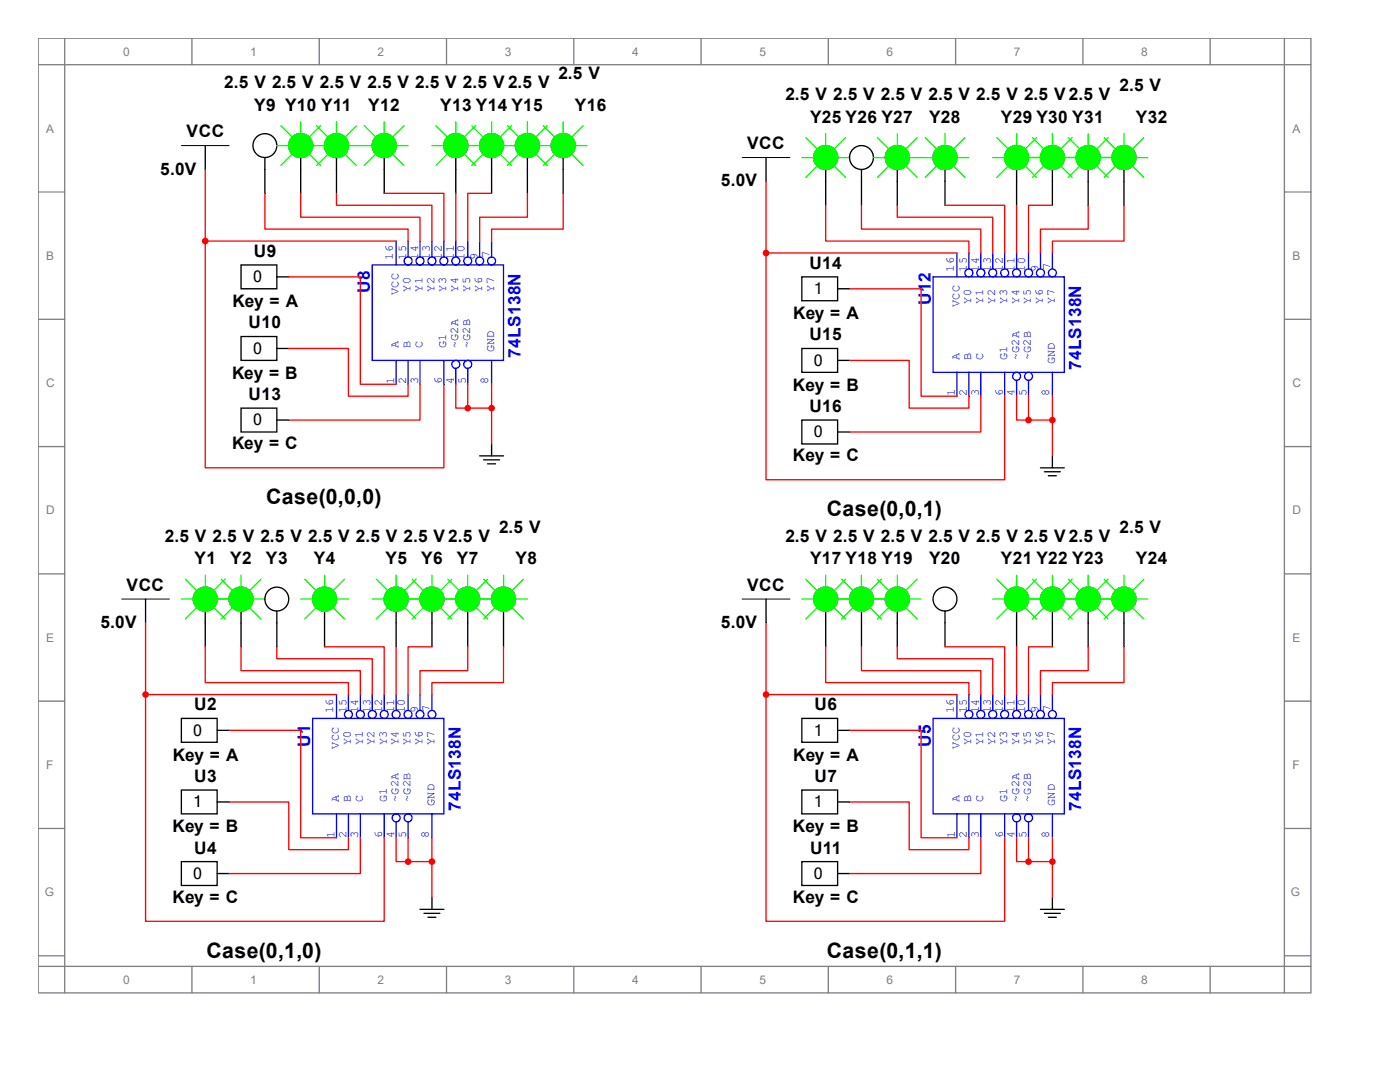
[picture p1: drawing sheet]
<svg xmlns="http://www.w3.org/2000/svg" width="279mm" height="216mm" viewBox="0 0 279 216" stroke-linecap="round" stroke-linejoin="round" font-family="sans-serif">
<g fill="none" stroke="#808080" stroke-width=".26">
<path d="M7.6 7.6h254v190.5h-254zM7.6 12.9h254M12.9 7.6v190.5M38.3 7.6v5.3M63.7 7.6v5.3M89.1 7.6v5.3M114.5 7.6v5.3M139.9 7.6v5.3M165.3 7.6v5.3M190.7 7.6v5.3M216.1 7.6v5.3M241.5 7.6v5.3"/>
<path d="M256.3 7.6v190.5M7.6 38.3h5.3M256.3 38.3h5.3M7.6 63.7h5.3M256.3 63.7h5.3M7.6 89.1h5.3M256.3 89.1h5.3M7.6 114.5h5.3M256.3 114.5h5.3M7.6 139.9h5.3M256.3 139.9h5.3M7.6 165.3h5.3"/>
<path d="M256.3 165.3h5.3M7.6 190.7h5.3M7.6 192.8h254M38.3 192.8v5.3M63.7 192.8v5.3M89.1 192.8v5.3M114.5 192.8v5.3M139.9 192.8v5.3M165.3 192.8v5.3M190.7 192.8v5.3M216.1 192.8v5.3M241.5 192.8v5.3"/>
<path d="M256.3 190.7h5.3"/>
</g>
<path d="M41 29.1v4.7M95.7 91h4.8M96.5 91.8h3.2M97.3 92.6h1.6M98.1 88.6v2.4" fill="none" stroke="#000" stroke-width=".26"/>
<path d="M36.2 29.1h9.5" fill="none" stroke="#000" stroke-width=".2"/>
<path d="M74.3 52.9h26.2v19h-26.2z" fill="none" stroke="#00f" stroke-width=".26"/>
<g fill="none" stroke="#00f" stroke-width=".26">
<path d="M81.4 48.1v3.2"/>
<circle cx="81.4" cy="52.1" r=".79"/>
</g>
<g fill="none" stroke="#00f" stroke-width=".26">
<path d="M83.8 48.1v3.2"/>
<circle cx="83.8" cy="52.1" r=".79"/>
</g>
<g fill="none" stroke="#00f" stroke-width=".26">
<path d="M86.2 48.1v3.2"/>
<circle cx="86.2" cy="52.1" r=".79"/>
</g>
<g fill="none" stroke="#00f" stroke-width=".26">
<path d="M88.6 48.1v3.2"/>
<circle cx="88.6" cy="52.1" r=".79"/>
</g>
<g fill="none" stroke="#00f" stroke-width=".26">
<path d="M91 48.1v3.2"/>
<circle cx="91" cy="52.1" r=".79"/>
</g>
<g fill="none" stroke="#00f" stroke-width=".26">
<path d="M93.3 48.1v3.2"/>
<circle cx="93.3" cy="52.1" r=".79"/>
</g>
<g fill="none" stroke="#00f" stroke-width=".26">
<path d="M95.7 48.1v3.2"/>
<circle cx="95.7" cy="52.1" r=".79"/>
</g>
<g fill="none" stroke="#00f" stroke-width=".26">
<path d="M98.1 48.1v3.2"/>
<circle cx="98.1" cy="52.1" r=".79"/>
</g>
<path d="M79.1 71.9v4.8" fill="none" stroke="#00f" stroke-width=".26"/>
<path d="M81.4 71.9v4.8" fill="none" stroke="#00f" stroke-width=".26"/>
<path d="M83.8 71.9v4.8" fill="none" stroke="#00f" stroke-width=".26"/>
<path d="M88.6 71.9v4.8" fill="none" stroke="#00f" stroke-width=".26"/>
<g fill="none" stroke="#00f" stroke-width=".26">
<path d="M91 73.5v3.2"/>
<circle cx="91" cy="72.7" r=".79"/>
</g>
<g fill="none" stroke="#00f" stroke-width=".26">
<path d="M93.3 73.5v3.2"/>
<circle cx="93.3" cy="72.7" r=".79"/>
</g>
<path d="M98.1 71.9v4.8" fill="none" stroke="#00f" stroke-width=".26"/>
<path d="M79.1 48.1v4.8M62.4 143.4h26.2v19h-26.2z" fill="none" stroke="#00f" stroke-width=".26"/>
<g fill="none" stroke="#000" stroke-width=".26">
<path d="M52.9 31.4v7.2M60 31.4v7.2M67.2 31.4v7.2M76.7 31.4v7.2M91 31.4v7.2M98.1 31.4v7.2M105.3 31.4v7.2M112.4 31.4v7.2M48.1 52.9h7.1v4.7h-7.1zM55.2 55.2h2.4M48.1 67.2h7.1v4.7h-7.1zM55.2 69.5h2.4"/>
<path d="M48.1 81.4h7.1v4.8h-7.1zM55.2 83.8h2.4M29.1 119.5v4.8M86.2 179.1v2.4M83.8 181.5h4.8M84.6 182.2h3.2M85.4 183h1.6"/>
<circle cx="52.9" cy="29.1" r="2.38"/>
<circle cx="60" cy="29.1" r="2.38"/>
<circle cx="67.2" cy="29.1" r="2.38"/>
<circle cx="76.7" cy="29.1" r="2.38"/>
<circle cx="91" cy="29.1" r="2.38"/>
<circle cx="98.1" cy="29.1" r="2.38"/>
<circle cx="105.3" cy="29.1" r="2.38"/>
<circle cx="112.4" cy="29.1" r="2.38"/>
</g>
<g fill="none" stroke="#0f0" stroke-width=".26">
<path d="M55.2 29.1h2.4M56 25.1l2.4 2.4M58.4 30.6l-2.4 2.4M60 24.3v2.4M61.6 30.6l2.4 2.4M62.4 29.1h2.4M63.2 25.1l2.4 2.4M64 25.1l-2.4 2.4M65.6 30.6l-2.4 2.4M67.2 24.3v2.4M68.7 30.6l2.4 2.4M69.5 29.1h4.8"/>
<path d="M71.1 25.1l-2.4 2.4M72.7 25.1l2.4 2.4M75.1 30.6l-2.4 2.4M76.7 24.3v2.4M78.3 30.6l2.3 2.4M79.1 29.1h2.3M80.6 25.1l-2.3 2.4M86.2 29.1h2.4M87 25.1l2.4 2.4M89.4 30.6l-2.4 2.4M91 24.3v2.4M92.6 30.6l2.3 2.4"/>
<path d="M93.3 29.1h2.4M94.1 25.1l2.4 2.4M94.9 25.1l-2.3 2.4M96.5 30.6l-2.4 2.4M98.1 24.3v2.4M99.7 30.6l2.4 2.4M100.5 29.1h2.4M101.3 25.1l2.4 2.4M102.1 25.1l-2.4 2.4M103.7 30.6l-2.4 2.4M105.3 24.3v2.4M106.8 30.6l2.4 2.4"/>
<path d="M107.6 29.1h2.4M108.4 25.1l2.4 2.4M109.2 25.1l-2.4 2.4M110.8 30.6l-2.4 2.4M112.4 24.3v2.4M114 30.6l2.4 2.4M114.8 29.1h2.4M116.4 25.1l-2.4 2.4"/>
</g>
<g fill="#0f0" stroke="#0f0" stroke-width=".26">
<circle cx="60" cy="29.1" r="2.38"/>
<circle cx="67.2" cy="29.1" r="2.38"/>
<circle cx="76.7" cy="29.1" r="2.38"/>
<circle cx="91" cy="29.1" r="2.38"/>
<circle cx="98.1" cy="29.1" r="2.38"/>
<circle cx="105.3" cy="29.1" r="2.38"/>
<circle cx="112.4" cy="29.1" r="2.38"/>
</g>
<g fill="none" stroke="#f00" stroke-width=".26">
<path d="M41 33.8v14.3M52.9 38.6v7.1h28.5v2.4M60 38.6v4.7h23.8v4.8M67.2 38.6v2.4h19v7.1M76.7 38.6h11.9v9.5M91 38.6v9.5M98.1 38.6h-4.8v9.5M105.3 38.6v4.7h-9.6v4.8M112.4 38.6v7.1h-14.3v2.4M41 48.1v45.2h47.6v-16.6M41 48.1h38.1M57.6 55.2h14.3v21.5h7.2"/>
<path d="M57.6 69.5h11.9v9.6h11.9v-2.4M83.8 76.7v7.1h-26.2M91 76.7v4.7h2.3M93.3 76.7v4.7M98.1 76.7v11.9M93.3 81.4h4.8"/>
</g>
<g fill="#f00" stroke="#f00" stroke-width=".26">
<circle cx="98.1" cy="81.4" r=".53"/>
<circle cx="93.3" cy="81.4" r=".53"/>
<circle cx="41" cy="48.1" r=".53"/>
</g>
<path d="M24.3 119.5h9.5" fill="none" stroke="#000" stroke-width=".2"/>
<g fill="none" stroke="#00f" stroke-width=".26">
<path d="M69.5 138.6v3.2"/>
<circle cx="69.5" cy="142.6" r=".79"/>
</g>
<g fill="none" stroke="#00f" stroke-width=".26">
<path d="M71.9 138.6v3.2"/>
<circle cx="71.9" cy="142.6" r=".79"/>
</g>
<g fill="none" stroke="#00f" stroke-width=".26">
<path d="M74.3 138.6v3.2"/>
<circle cx="74.3" cy="142.6" r=".79"/>
</g>
<g fill="none" stroke="#00f" stroke-width=".26">
<path d="M76.7 138.6v3.2"/>
<circle cx="76.7" cy="142.6" r=".79"/>
</g>
<g fill="none" stroke="#00f" stroke-width=".26">
<path d="M79.1 138.6v3.2"/>
<circle cx="79.1" cy="142.6" r=".79"/>
</g>
<g fill="none" stroke="#00f" stroke-width=".26">
<path d="M81.4 138.6v3.2"/>
<circle cx="81.4" cy="142.6" r=".79"/>
</g>
<g fill="none" stroke="#00f" stroke-width=".26">
<path d="M83.8 138.6v3.2"/>
<circle cx="83.8" cy="142.6" r=".79"/>
</g>
<g fill="none" stroke="#00f" stroke-width=".26">
<path d="M86.2 138.6v3.2"/>
<circle cx="86.2" cy="142.6" r=".79"/>
</g>
<path d="M67.2 162.4v4.8" fill="none" stroke="#00f" stroke-width=".26"/>
<path d="M69.5 162.4v4.8" fill="none" stroke="#00f" stroke-width=".26"/>
<path d="M71.9 162.4v4.8" fill="none" stroke="#00f" stroke-width=".26"/>
<path d="M76.7 162.4v4.8" fill="none" stroke="#00f" stroke-width=".26"/>
<g fill="none" stroke="#00f" stroke-width=".26">
<path d="M79.1 164v3.2"/>
<circle cx="79.1" cy="163.2" r=".79"/>
</g>
<g fill="none" stroke="#00f" stroke-width=".26">
<path d="M81.4 164v3.2"/>
<circle cx="81.4" cy="163.2" r=".79"/>
</g>
<path d="M86.2 162.4v4.8" fill="none" stroke="#00f" stroke-width=".26"/>
<path d="M67.2 138.6v4.8M186.2 143.4h26.2v19h-26.2z" fill="none" stroke="#00f" stroke-width=".26"/>
<g fill="none" stroke="#000" stroke-width=".26">
<path d="M152.9 119.5v4.8M41 121.9v7.2M48.1 121.9v7.2M55.2 121.9v7.2M64.8 121.9v7.2M79.1 121.9v7.2M86.2 121.9v7.2M93.3 121.9v7.2M100.5 121.9v7.2M36.2 143.4h7.1v4.7h-7.1zM36.2 157.6h7.1v4.8h-7.1zM43.3 145.7h2.4"/>
<path d="M36.2 171.9h7.1v4.8h-7.1zM43.3 160h2.4M43.3 174.3h2.4M210 179.1v2.4M207.6 181.5h4.8M208.4 182.2h3.2M209.2 183h1.6"/>
<circle cx="41" cy="119.5" r="2.38"/>
<circle cx="48.1" cy="119.5" r="2.38"/>
<circle cx="55.2" cy="119.5" r="2.38"/>
<circle cx="64.8" cy="119.5" r="2.38"/>
<circle cx="79.1" cy="119.5" r="2.38"/>
<circle cx="86.2" cy="119.5" r="2.38"/>
<circle cx="93.3" cy="119.5" r="2.38"/>
<circle cx="100.5" cy="119.5" r="2.38"/>
</g>
<g fill="none" stroke="#0f0" stroke-width=".26">
<path d="M36.2 119.5h2.4M37 115.6l2.4 2.4M41 114.8v2.4M43.3 119.5h2.4M44.1 115.6l2.4 2.4M44.9 115.6l-2.4 2.4M48.1 114.8v2.4M50.5 119.5h2.4M52.1 115.6l-2.4 2.4M60 119.5h2.4M60.8 115.6l2.4 2.4M64.8 114.8v2.4"/>
<path d="M67.2 119.5h2.3M68.7 115.6l-2.3 2.4M74.3 119.5h2.4M75.1 115.6l2.4 2.4M79.1 114.8v2.4M81.4 119.5h2.4M82.2 115.6l2.4 2.4M83 115.6l-2.4 2.4M86.2 114.8v2.4M88.6 119.5h2.4M89.4 115.6l2.4 2.4M90.2 115.6l-2.4 2.4"/>
<path d="M93.3 114.8v2.4M95.7 119.5h2.4M96.5 115.6l2.4 2.4M97.3 115.6l-2.4 2.4M100.5 114.8v2.4M102.9 119.5h2.4M104.5 115.6l-2.4 2.4M39.4 121.1l-2.4 2.4M42.5 121.1l2.4 2.4M46.5 121.1l-2.4 2.4M49.7 121.1l2.4 2.4M63.2 121.1l-2.4 2.4"/>
<path d="M66.4 121.1l2.3 2.4M77.5 121.1l-2.4 2.4M80.6 121.1l2.4 2.4M84.6 121.1l-2.4 2.4M87.8 121.1l2.4 2.4M91.8 121.1l-2.4 2.4M94.9 121.1l2.4 2.4M98.9 121.1l-2.4 2.4M102.1 121.1l2.4 2.4"/>
</g>
<g fill="#0f0" stroke="#0f0" stroke-width=".26">
<circle cx="41" cy="119.5" r="2.38"/>
<circle cx="48.1" cy="119.5" r="2.38"/>
<circle cx="64.8" cy="119.5" r="2.38"/>
<circle cx="79.1" cy="119.5" r="2.38"/>
<circle cx="86.2" cy="119.5" r="2.38"/>
<circle cx="93.3" cy="119.5" r="2.38"/>
<circle cx="100.5" cy="119.5" r="2.38"/>
</g>
<g fill="#f00" stroke="#f00" stroke-width=".26">
<circle cx="86.2" cy="171.9" r=".53"/>
<circle cx="81.4" cy="171.9" r=".53"/>
<circle cx="29.1" cy="138.6" r=".53"/>
</g>
<g fill="none" stroke="#f00" stroke-width=".26">
<path d="M29.1 138.6v45.2h47.6v-16.6M29.1 124.3v14.3M29.1 138.6h38.1M41 129.1v7.1h28.5v2.4M48.1 129.1v4.7h23.8v4.8M55.2 129.1v2.3h19.1v7.2M64.8 129.1h11.9v9.5M79.1 129.1v9.5M86.2 129.1h-4.8v9.5M93.3 129.1v4.7h-9.5v4.8M100.5 129.1v7.1h-14.3v2.4M45.7 145.7h14.3v21.5h7.2"/>
<path d="M45.7 160h11.9v9.5h11.9v-2.3M71.9 167.2v7.1h-26.2M79.1 167.2v4.7h2.3M81.4 171.9h4.8M81.4 167.2v4.7M86.2 167.2v11.9"/>
</g>
<path d="M148.1 119.5h9.5" fill="none" stroke="#000" stroke-width=".2"/>
<g fill="none" stroke="#00f" stroke-width=".26">
<path d="M193.4 138.6v3.2"/>
<circle cx="193.4" cy="142.6" r=".79"/>
</g>
<g fill="none" stroke="#00f" stroke-width=".26">
<path d="M195.7 138.6v3.2"/>
<circle cx="195.7" cy="142.6" r=".79"/>
</g>
<g fill="none" stroke="#00f" stroke-width=".26">
<path d="M198.1 138.6v3.2"/>
<circle cx="198.1" cy="142.6" r=".79"/>
</g>
<g fill="none" stroke="#00f" stroke-width=".26">
<path d="M200.5 138.6v3.2"/>
<circle cx="200.5" cy="142.6" r=".79"/>
</g>
<g fill="none" stroke="#00f" stroke-width=".26">
<path d="M202.9 138.6v3.2"/>
<circle cx="202.9" cy="142.6" r=".79"/>
</g>
<g fill="none" stroke="#00f" stroke-width=".26">
<path d="M205.3 138.6v3.2"/>
<circle cx="205.3" cy="142.6" r=".79"/>
</g>
<g fill="none" stroke="#00f" stroke-width=".26">
<path d="M207.6 138.6v3.2"/>
<circle cx="207.6" cy="142.6" r=".79"/>
</g>
<g fill="none" stroke="#00f" stroke-width=".26">
<path d="M210 138.6v3.2"/>
<circle cx="210" cy="142.6" r=".79"/>
</g>
<path d="M191 162.4v4.8" fill="none" stroke="#00f" stroke-width=".26"/>
<path d="M193.4 162.4v4.8" fill="none" stroke="#00f" stroke-width=".26"/>
<path d="M195.7 162.4v4.8" fill="none" stroke="#00f" stroke-width=".26"/>
<path d="M200.5 162.4v4.8" fill="none" stroke="#00f" stroke-width=".26"/>
<g fill="none" stroke="#00f" stroke-width=".26">
<path d="M202.9 164v3.2"/>
<circle cx="202.9" cy="163.2" r=".79"/>
</g>
<g fill="none" stroke="#00f" stroke-width=".26">
<path d="M205.3 164v3.2"/>
<circle cx="205.3" cy="163.2" r=".79"/>
</g>
<path d="M210 162.4v4.8" fill="none" stroke="#00f" stroke-width=".26"/>
<path d="M186.2 55.2h26.2v19.1h-26.2zM191 138.6v4.8" fill="none" stroke="#00f" stroke-width=".26"/>
<g fill="none" stroke="#000" stroke-width=".26">
<path d="M152.9 31.4v4.8M207.6 93.3h4.8M208.4 94.1h3.2M209.2 94.9h1.6M210 91v2.3M164.8 121.9v7.2M171.9 121.9v7.2M179.1 121.9v7.2M188.6 121.9v7.2M202.9 121.9v7.2M210 121.9v7.2M217.2 121.9v7.2"/>
<path d="M224.3 121.9v7.2M160 143.4h7.2v4.7h-7.2zM160 157.6h7.2v4.8h-7.2zM167.2 145.7h2.3M160 171.9h7.2v4.8h-7.2zM167.2 160h2.3M167.2 174.3h2.3"/>
<circle cx="164.8" cy="119.5" r="2.38"/>
<circle cx="171.9" cy="119.5" r="2.38"/>
<circle cx="179.1" cy="119.5" r="2.38"/>
<circle cx="188.6" cy="119.5" r="2.38"/>
<circle cx="202.9" cy="119.5" r="2.38"/>
<circle cx="210" cy="119.5" r="2.38"/>
<circle cx="217.2" cy="119.5" r="2.38"/>
<circle cx="224.3" cy="119.5" r="2.38"/>
</g>
<g fill="none" stroke="#0f0" stroke-width=".26">
<path d="M160 119.5h2.4M160.8 115.6l2.4 2.4M164.8 114.8v2.4M167.2 119.5h2.3M168 115.6l2.3 2.4M168.8 115.6l-2.4 2.4M171.9 114.8v2.4M174.3 119.5h2.4M175.1 115.6l2.4 2.4M175.9 115.6l-2.4 2.4M179.1 114.8v2.4M181.5 119.5h2.3"/>
<path d="M183 115.6l-2.3 2.4M198.1 119.5h2.4M198.9 115.6l2.4 2.4M202.9 114.8v2.4M205.3 119.5h2.3M206.1 115.6l2.3 2.4M206.9 115.6l-2.4 2.4M210 114.8v2.4M212.4 119.5h2.4M213.2 115.6l2.4 2.4M214 115.6l-2.4 2.4M217.2 114.8v2.4"/>
<path d="M219.6 119.5h2.3M220.3 115.6l2.4 2.4M221.1 115.6l-2.3 2.4M224.3 114.8v2.4M226.7 119.5h2.4M228.3 115.6l-2.4 2.4M163.2 121.1l-2.4 2.4M166.4 121.1l2.4 2.4M170.3 121.1l-2.3 2.4M173.5 121.1l2.4 2.4M177.5 121.1l-2.4 2.4M180.7 121.1l2.3 2.4"/>
<path d="M201.3 121.1l-2.4 2.4M204.5 121.1l2.4 2.4M208.4 121.1l-2.3 2.4M211.6 121.1l2.4 2.4M215.6 121.1l-2.4 2.4M218.8 121.1l2.3 2.4M222.7 121.1l-2.4 2.4M225.9 121.1l2.4 2.4"/>
</g>
<g fill="#0f0" stroke="#0f0" stroke-width=".26">
<circle cx="164.8" cy="119.5" r="2.38"/>
<circle cx="171.9" cy="119.5" r="2.38"/>
<circle cx="179.1" cy="119.5" r="2.38"/>
<circle cx="202.9" cy="119.5" r="2.38"/>
<circle cx="210" cy="119.5" r="2.38"/>
<circle cx="217.2" cy="119.5" r="2.38"/>
<circle cx="224.3" cy="119.5" r="2.38"/>
</g>
<g fill="#f00" stroke="#f00" stroke-width=".26">
<circle cx="210" cy="171.9" r=".53"/>
<circle cx="205.3" cy="171.9" r=".53"/>
<circle cx="152.9" cy="138.6" r=".53"/>
</g>
<g fill="none" stroke="#f00" stroke-width=".26">
<path d="M152.9 138.6v45.2h47.6v-16.6M152.9 124.3v14.3M152.9 138.6h38.1M164.8 129.1v7.1h28.6v2.4M171.9 129.1v4.7h23.8v4.8M179.1 129.1v2.3h19v7.2M188.6 129.1h11.9v9.5M202.9 129.1v9.5M210 129.1h-4.7v9.5M217.2 129.1v4.7h-9.6v4.8M224.3 129.1v7.1h-14.3v2.4M169.5 145.7h14.3v21.5h7.2"/>
<path d="M169.5 160h12v9.5h11.9v-2.3M195.7 167.2v7.1h-26.2M202.9 167.2v4.7h2.4M205.3 171.9h4.7M205.3 167.2v4.7M210 167.2v11.9"/>
</g>
<path d="M148.1 31.4h9.5" fill="none" stroke="#000" stroke-width=".2"/>
<g fill="none" stroke="#00f" stroke-width=".26">
<path d="M193.4 50.5v3.2"/>
<circle cx="193.4" cy="54.5" r=".79"/>
</g>
<g fill="none" stroke="#00f" stroke-width=".26">
<path d="M195.7 50.5v3.2"/>
<circle cx="195.7" cy="54.5" r=".79"/>
</g>
<g fill="none" stroke="#00f" stroke-width=".26">
<path d="M198.1 50.5v3.2"/>
<circle cx="198.1" cy="54.5" r=".79"/>
</g>
<g fill="none" stroke="#00f" stroke-width=".26">
<path d="M200.5 50.5v3.2"/>
<circle cx="200.5" cy="54.5" r=".79"/>
</g>
<g fill="none" stroke="#00f" stroke-width=".26">
<path d="M202.9 50.5v3.2"/>
<circle cx="202.9" cy="54.5" r=".79"/>
</g>
<g fill="none" stroke="#00f" stroke-width=".26">
<path d="M205.3 50.5v3.2"/>
<circle cx="205.3" cy="54.5" r=".79"/>
</g>
<g fill="none" stroke="#00f" stroke-width=".26">
<path d="M207.6 50.5v3.2"/>
<circle cx="207.6" cy="54.5" r=".79"/>
</g>
<g fill="none" stroke="#00f" stroke-width=".26">
<path d="M210 50.5v3.2"/>
<circle cx="210" cy="54.5" r=".79"/>
</g>
<path d="M191 74.3v4.8" fill="none" stroke="#00f" stroke-width=".26"/>
<path d="M193.4 74.3v4.8" fill="none" stroke="#00f" stroke-width=".26"/>
<path d="M195.7 74.3v4.8" fill="none" stroke="#00f" stroke-width=".26"/>
<path d="M200.5 74.3v4.8" fill="none" stroke="#00f" stroke-width=".26"/>
<g fill="none" stroke="#00f" stroke-width=".26">
<path d="M202.9 75.9v3.2"/>
<circle cx="202.9" cy="75.1" r=".79"/>
</g>
<g fill="none" stroke="#00f" stroke-width=".26">
<path d="M205.3 75.9v3.2"/>
<circle cx="205.3" cy="75.1" r=".79"/>
</g>
<path d="M210 74.3v4.8" fill="none" stroke="#00f" stroke-width=".26"/>
<path d="M191 50.5v4.7" fill="none" stroke="#00f" stroke-width=".26"/>
<g fill="none" stroke="#000" stroke-width=".26">
<path d="M164.8 33.8v7.2M171.9 33.8v7.2M179.1 33.8v7.2M188.6 33.8v7.2M202.9 33.8v7.2M210 33.8v7.2M217.2 33.8v7.2M224.3 33.8v7.2M160 55.2h7.2v4.8h-7.2zM167.2 57.6h2.3M160 69.5h7.2v4.8h-7.2zM167.2 71.9h2.3"/>
<path d="M160 83.8h7.2v4.8h-7.2zM167.2 86.2h2.3"/>
<circle cx="164.8" cy="31.4" r="2.38"/>
<circle cx="171.9" cy="31.4" r="2.38"/>
<circle cx="179.1" cy="31.4" r="2.38"/>
<circle cx="188.6" cy="31.4" r="2.38"/>
<circle cx="202.9" cy="31.4" r="2.38"/>
<circle cx="210" cy="31.4" r="2.38"/>
<circle cx="217.2" cy="31.4" r="2.38"/>
<circle cx="224.3" cy="31.4" r="2.38"/>
</g>
<g fill="none" stroke="#0f0" stroke-width=".26">
<path d="M160 31.4h2.4M160.8 27.5l2.4 2.3M163.2 33l-2.4 2.4M164.8 26.7v2.4M166.4 33l2.4 2.4M167.2 31.4h2.3M168.8 27.5l-2.4 2.3M174.3 31.4h2.4M175.1 27.5l2.4 2.3M177.5 33l-2.4 2.4M179.1 26.7v2.4M180.7 33l2.3 2.4"/>
<path d="M181.5 31.4h4.7M183 27.5l-2.3 2.3M184.6 27.5l2.4 2.3M187 33l-2.4 2.4M188.6 26.7v2.4M190.2 33l2.4 2.4M191 31.4h2.4M192.6 27.5l-2.4 2.3M198.1 31.4h2.4M198.9 27.5l2.4 2.3M201.3 33l-2.4 2.4M202.9 26.7v2.4"/>
<path d="M204.5 33l2.4 2.4M205.3 31.4h2.3M206.1 27.5l2.3 2.3M206.9 27.5l-2.4 2.3M208.4 33l-2.3 2.4M210 26.7v2.4M211.6 33l2.4 2.4M212.4 31.4h2.4M213.2 27.5l2.4 2.3M214 27.5l-2.4 2.3M215.6 33l-2.4 2.4M217.2 26.7v2.4"/>
<path d="M218.8 33l2.3 2.4M219.6 31.4h2.3M220.3 27.5l2.4 2.3M221.1 27.5l-2.3 2.3M222.7 33l-2.4 2.4M224.3 26.7v2.4M225.9 33l2.4 2.4M226.7 31.4h2.4M228.3 27.5l-2.4 2.3"/>
</g>
<g fill="#0f0" stroke="#0f0" stroke-width=".26">
<circle cx="164.8" cy="31.4" r="2.38"/>
<circle cx="179.1" cy="31.4" r="2.38"/>
<circle cx="188.6" cy="31.4" r="2.38"/>
<circle cx="202.9" cy="31.4" r="2.38"/>
<circle cx="210" cy="31.4" r="2.38"/>
<circle cx="217.2" cy="31.4" r="2.38"/>
<circle cx="224.3" cy="31.4" r="2.38"/>
</g>
<g fill="#f00" stroke="#f00" stroke-width=".26">
<circle cx="210" cy="83.8" r=".53"/>
<circle cx="205.3" cy="83.8" r=".53"/>
<circle cx="152.9" cy="50.5" r=".53"/>
</g>
<g fill="none" stroke="#f00" stroke-width=".26">
<path d="M152.9 36.2v14.3M152.9 50.5v45.2h47.6v-16.6M152.9 50.5h38.1M164.8 41v7.1h28.6v2.4M169.5 57.6h14.3v21.5h7.2M171.9 41v4.7h23.8v4.8M179.1 41v2.3h19v7.2M188.6 41h11.9v9.5M202.9 41v9.5M210 41h-4.7v9.5M217.2 41v4.7h-9.6v4.8M224.3 41v7.1h-14.3v2.4"/>
<path d="M169.5 71.9h12v9.5h11.9v-2.3M195.7 79.1v7.1h-26.2M202.9 79.1v4.7h2.4M205.3 79.1v4.7M210 79.1v11.9M205.3 83.8h4.7"/>
</g>
<g font-size="4.2">
<text x="53.1" y="100.6">Case(0,0,0)</text>
<text x="165" y="103">Case(0,0,1)</text>
<text x="41.2" y="191.1">Case(0,1,0)</text>
<text x="165" y="191.1">Case(0,1,1)</text>
</g>
<g font-size="3.4">
<text x="44.8" y="17.6">2.5 V 2.5 V 2.5 V 2.5 V 2.5 V 2.5 V 2.5 V</text>
<text x="111.4" y="15.8">2.5 V</text>
<text x="50.7" y="22.1">Y9 Y10 Y11</text>
<text x="73.5" y="22.1">Y12</text>
<text x="87.8" y="22.1">Y13 Y14 Y15</text>
<text x="114.7" y="22.1">Y16</text>
<text x="156.7" y="20">2.5 V 2.5 V 2.5 V 2.5 V 2.5 V 2.5 V 2.5 V</text>
<text x="223.4" y="18.2">2.5 V</text>
<text x="37.2" y="27.4">VCC</text>
<text x="149.1" y="29.8">VCC</text>
<text x="161.7" y="24.5">Y25 Y26 Y27</text>
<text x="185.4" y="24.5">Y28</text>
<text x="199.8" y="24.5">Y29 Y30 Y31</text>
<text x="226.7" y="24.5">Y32</text>
<text x="32" y="34.8">5.0V</text>
<text x="143.8" y="37.2">5.0V</text>
<text x="50.6" y="51.2">U9</text>
<text x="161.5" y="53.6">U14</text>
<text x="46.4" y="61.3">Key = A</text>
<text x="49.6" y="65.5">U10</text>
<text x="158.3" y="63.7">Key = A</text>
<text x="161.5" y="67.9">U15</text>
<text x="46.3" y="75.6">Key = B</text>
<text x="158.2" y="77.9">Key = B</text>
<text x="49.6" y="79.8">U13</text>
<text x="161.5" y="82.2">U16</text>
<text x="46.3" y="89.6">Key = C</text>
<text x="158.2" y="92">Key = C</text>
<text x="99.6" y="106.3">2.5 V</text>
<text x="223.4" y="106.3">2.5 V</text>
<text x="32.9" y="108.1">2.5 V 2.5 V 2.5 V 2.5 V 2.5 V 2.5 V 2.5 V</text>
<text x="38.8" y="112.6">Y1</text>
<text x="45.9" y="112.6">Y2</text>
<text x="53.1" y="112.6">Y3</text>
<text x="62.6" y="112.6">Y4</text>
<text x="76.9" y="112.6">Y5</text>
<text x="84" y="112.6">Y6</text>
<text x="91.2" y="112.6">Y7</text>
<text x="102.9" y="112.6">Y8</text>
<text x="156.7" y="108.1">2.5 V 2.5 V 2.5 V 2.5 V 2.5 V 2.5 V 2.5 V</text>
<text x="161.7" y="112.6">Y17 Y18 Y19</text>
<text x="185.4" y="112.6">Y20</text>
<text x="199.8" y="112.6">Y21 Y22 Y23</text>
<text x="226.7" y="112.6">Y24</text>
<text x="25.3" y="117.9">VCC</text>
<text x="149.1" y="117.9">VCC</text>
<text x="20" y="125.3">5.0V</text>
<text x="143.8" y="125.3">5.0V</text>
<text x="38.7" y="141.7">U2</text>
<text x="162.6" y="141.7">U6</text>
<text x="34.5" y="151.8">Key = A</text>
<text x="38.7" y="156">U3</text>
<text x="158.3" y="151.8">Key = A</text>
<text x="162.6" y="156">U7</text>
<text x="34.4" y="166.1">Key = B</text>
<text x="158.2" y="166.1">Key = B</text>
<text x="38.7" y="170.3">U4</text>
<text x="161.7" y="170.3">U11</text>
<text x="34.4" y="180.1">Key = C</text>
<text x="158.2" y="180.1">Key = C</text>
</g>
<g font-size="3.4" fill="#00f">
<text x="73.8" y="58.5" transform="rotate(-90 73.8 58.5)">U8</text>
<text x="185.8" y="60.9" transform="rotate(-90 185.8 60.9)">U12</text>
<text x="103.9" y="71.4" transform="rotate(-90 103.9 71.4)">74LS138N</text>
<text x="215.8" y="73.7" transform="rotate(-90 215.8 73.7)">74LS138N</text>
<text x="61.9" y="149.1" transform="rotate(-90 61.9 149.1)">U1</text>
<text x="185.8" y="149.1" transform="rotate(-90 185.8 149.1)">U5</text>
<text x="91.9" y="161.9" transform="rotate(-90 91.9 161.9)">74LS138N</text>
<text x="215.8" y="161.9" transform="rotate(-90 215.8 161.9)">74LS138N</text>
</g>
<g font-size="3.2">
<text x="50.5" y="56.3">0</text>
<text x="162.4" y="58.7">1</text>
<text x="50.5" y="70.6">0</text>
<text x="162.4" y="73">0</text>
<text x="50.5" y="84.9">0</text>
<text x="162.4" y="87.2">0</text>
<text x="38.6" y="146.8">0</text>
<text x="162.4" y="146.8">1</text>
<text x="38.6" y="161.1">1</text>
<text x="162.4" y="161.1">1</text>
<text x="38.6" y="175.4">0</text>
<text x="162.4" y="175.4">0</text>
</g>
<g font-size="2.4" fill="#808080">
<text x="24.6" y="11.1">0</text>
<text x="50" y="11.1">1</text>
<text x="75.4" y="11.1">2</text>
<text x="100.8" y="11.1">3</text>
<text x="126.2" y="11.1">4</text>
<text x="151.6" y="11.1">5</text>
<text x="177" y="11.1">6</text>
<text x="202.4" y="11.1">7</text>
<text x="227.8" y="11.1">8</text>
<text x="9.2" y="26.5">A</text>
<text x="257.9" y="26.5">A</text>
<text x="9.2" y="51.9">B</text>
<text x="257.9" y="51.9">B</text>
<text x="9.2" y="77.3">C</text>
<text x="257.9" y="77.3">C</text>
<text x="9.2" y="102.7">D</text>
<text x="257.9" y="102.7">D</text>
<text x="9.2" y="128.1">E</text>
<text x="257.9" y="128.1">E</text>
<text x="9.2" y="153.5">F</text>
<text x="257.9" y="153.5">F</text>
<text x="8.9" y="178.9">G</text>
<text x="257.6" y="178.9">G</text>
<text x="24.6" y="196.3">0</text>
<text x="50" y="196.3">1</text>
<text x="75.4" y="196.3">2</text>
<text x="100.8" y="196.3">3</text>
<text x="126.2" y="196.3">4</text>
<text x="151.6" y="196.3">5</text>
<text x="177" y="196.3">6</text>
<text x="202.4" y="196.3">7</text>
<text x="227.8" y="196.3">8</text>
</g>
<g font-size="2.4" fill="#00f">
<text x="78.4" y="51.8" transform="rotate(-90 78.4 51.8)">16</text>
<text x="81" y="51.8" transform="rotate(-90 81 51.8)">15</text>
<text x="83.4" y="51.8" transform="rotate(-90 83.4 51.8)">14</text>
<text x="85.8" y="51.8" transform="rotate(-90 85.8 51.8)">13</text>
<text x="88.2" y="51.8" transform="rotate(-90 88.2 51.8)">12</text>
<text x="90.6" y="51.8" transform="rotate(-90 90.6 51.8)">11</text>
<text x="92.7" y="51.8" transform="rotate(-90 92.7 51.8)">10</text>
<text x="95.3" y="51.8" transform="rotate(-90 95.3 51.8)">9</text>
<text x="97.7" y="51.5" transform="rotate(-90 97.7 51.5)">7</text>
<text x="209.6" y="53.9" transform="rotate(-90 209.6 53.9)">7</text>
<text x="79.5" y="58.9" transform="rotate(-90 79.5 58.9)">VCC</text>
<text x="81.9" y="58.2" transform="rotate(-90 81.9 58.2)">Y0</text>
<text x="84.3" y="58.2" transform="rotate(-90 84.3 58.2)">Y1</text>
<text x="86.7" y="58.2" transform="rotate(-90 86.7 58.2)">Y2</text>
<text x="89.1" y="58.2" transform="rotate(-90 89.1 58.2)">Y3</text>
<text x="91.4" y="58.2" transform="rotate(-90 91.4 58.2)">Y4</text>
<text x="93.8" y="58.2" transform="rotate(-90 93.8 58.2)">Y5</text>
<text x="96.2" y="58.2" transform="rotate(-90 96.2 58.2)">Y6</text>
<text x="98.6" y="58.2" transform="rotate(-90 98.6 58.2)">Y7</text>
<text x="190.3" y="54.2" transform="rotate(-90 190.3 54.2)">16</text>
<text x="193" y="54.2" transform="rotate(-90 193 54.2)">15</text>
<text x="195.3" y="54.2" transform="rotate(-90 195.3 54.2)">14</text>
<text x="197.7" y="54.2" transform="rotate(-90 197.7 54.2)">13</text>
<text x="200.1" y="54.2" transform="rotate(-90 200.1 54.2)">12</text>
<text x="202.5" y="54.2" transform="rotate(-90 202.5 54.2)">11</text>
<text x="204.6" y="54.2" transform="rotate(-90 204.6 54.2)">10</text>
<text x="207.3" y="54.2" transform="rotate(-90 207.3 54.2)">9</text>
<text x="191.5" y="61.3" transform="rotate(-90 191.5 61.3)">VCC</text>
<text x="193.8" y="60.6" transform="rotate(-90 193.8 60.6)">Y0</text>
<text x="196.2" y="60.6" transform="rotate(-90 196.2 60.6)">Y1</text>
<text x="198.6" y="60.6" transform="rotate(-90 198.6 60.6)">Y2</text>
<text x="201" y="60.6" transform="rotate(-90 201 60.6)">Y3</text>
<text x="203.4" y="60.6" transform="rotate(-90 203.4 60.6)">Y4</text>
<text x="205.7" y="60.6" transform="rotate(-90 205.7 60.6)">Y5</text>
<text x="208.1" y="60.6" transform="rotate(-90 208.1 60.6)">Y6</text>
<text x="210.5" y="60.6" transform="rotate(-90 210.5 60.6)">Y7</text>
<text x="79.5" y="69.5" transform="rotate(-90 79.5 69.5)">A</text>
<text x="81.9" y="69.5" transform="rotate(-90 81.9 69.5)">B</text>
<text x="84.3" y="69.5" transform="rotate(-90 84.3 69.5)">C</text>
<text x="89.1" y="69.5" transform="rotate(-90 89.1 69.5)">G1</text>
<text x="91.4" y="69.5" transform="rotate(-90 91.4 69.5)">~G2A</text>
<text x="93.8" y="69.5" transform="rotate(-90 93.8 69.5)">~G2B</text>
<text x="98.6" y="70.3" transform="rotate(-90 98.6 70.3)">GND</text>
<text x="191.5" y="71.9" transform="rotate(-90 191.5 71.9)">A</text>
<text x="193.8" y="71.9" transform="rotate(-90 193.8 71.9)">B</text>
<text x="196.2" y="71.9" transform="rotate(-90 196.2 71.9)">C</text>
<text x="201" y="71.9" transform="rotate(-90 201 71.9)">G1</text>
<text x="203.4" y="71.9" transform="rotate(-90 203.4 71.9)">~G2A</text>
<text x="205.7" y="71.9" transform="rotate(-90 205.7 71.9)">~G2B</text>
<text x="78.7" y="76.7" transform="rotate(-90 78.7 76.7)">1</text>
<text x="81" y="76.7" transform="rotate(-90 81 76.7)">2</text>
<text x="83.4" y="76.7" transform="rotate(-90 83.4 76.7)">3</text>
<text x="88.2" y="76.7" transform="rotate(-90 88.2 76.7)">6</text>
<text x="90.6" y="76.7" transform="rotate(-90 90.6 76.7)">4</text>
<text x="93" y="76.7" transform="rotate(-90 93 76.7)">5</text>
<text x="97.5" y="76.7" transform="rotate(-90 97.5 76.7)">8</text>
<text x="210.5" y="72.7" transform="rotate(-90 210.5 72.7)">GND</text>
<text x="190.6" y="79" transform="rotate(-90 190.6 79)">1</text>
<text x="193" y="79" transform="rotate(-90 193 79)">2</text>
<text x="195.3" y="79" transform="rotate(-90 195.3 79)">3</text>
<text x="200.1" y="79" transform="rotate(-90 200.1 79)">6</text>
<text x="202.5" y="79" transform="rotate(-90 202.5 79)">4</text>
<text x="204.9" y="79" transform="rotate(-90 204.9 79)">5</text>
<text x="209.4" y="79" transform="rotate(-90 209.4 79)">8</text>
<text x="66.5" y="142.3" transform="rotate(-90 66.5 142.3)">16</text>
<text x="69.1" y="142.3" transform="rotate(-90 69.1 142.3)">15</text>
<text x="71.5" y="142.3" transform="rotate(-90 71.5 142.3)">14</text>
<text x="73.9" y="142.3" transform="rotate(-90 73.9 142.3)">13</text>
<text x="76.3" y="142.3" transform="rotate(-90 76.3 142.3)">12</text>
<text x="78.7" y="142.3" transform="rotate(-90 78.7 142.3)">11</text>
<text x="80.8" y="142.3" transform="rotate(-90 80.8 142.3)">10</text>
<text x="83.4" y="142.3" transform="rotate(-90 83.4 142.3)">9</text>
<text x="85.8" y="142" transform="rotate(-90 85.8 142)">7</text>
<text x="190.3" y="142.3" transform="rotate(-90 190.3 142.3)">16</text>
<text x="193" y="142.3" transform="rotate(-90 193 142.3)">15</text>
<text x="195.3" y="142.3" transform="rotate(-90 195.3 142.3)">14</text>
<text x="197.7" y="142.3" transform="rotate(-90 197.7 142.3)">13</text>
<text x="200.1" y="142.3" transform="rotate(-90 200.1 142.3)">12</text>
<text x="202.5" y="142.3" transform="rotate(-90 202.5 142.3)">11</text>
<text x="204.6" y="142.3" transform="rotate(-90 204.6 142.3)">10</text>
<text x="207.3" y="142.3" transform="rotate(-90 207.3 142.3)">9</text>
<text x="209.6" y="142" transform="rotate(-90 209.6 142)">7</text>
<text x="67.6" y="149.4" transform="rotate(-90 67.6 149.4)">VCC</text>
<text x="70" y="148.7" transform="rotate(-90 70 148.7)">Y0</text>
<text x="72.4" y="148.7" transform="rotate(-90 72.4 148.7)">Y1</text>
<text x="74.8" y="148.7" transform="rotate(-90 74.8 148.7)">Y2</text>
<text x="77.2" y="148.7" transform="rotate(-90 77.2 148.7)">Y3</text>
<text x="79.5" y="148.7" transform="rotate(-90 79.5 148.7)">Y4</text>
<text x="81.9" y="148.7" transform="rotate(-90 81.9 148.7)">Y5</text>
<text x="84.3" y="148.7" transform="rotate(-90 84.3 148.7)">Y6</text>
<text x="86.7" y="148.7" transform="rotate(-90 86.7 148.7)">Y7</text>
<text x="191.5" y="149.4" transform="rotate(-90 191.5 149.4)">VCC</text>
<text x="193.8" y="148.7" transform="rotate(-90 193.8 148.7)">Y0</text>
<text x="196.2" y="148.7" transform="rotate(-90 196.2 148.7)">Y1</text>
<text x="198.6" y="148.7" transform="rotate(-90 198.6 148.7)">Y2</text>
<text x="201" y="148.7" transform="rotate(-90 201 148.7)">Y3</text>
<text x="203.4" y="148.7" transform="rotate(-90 203.4 148.7)">Y4</text>
<text x="205.7" y="148.7" transform="rotate(-90 205.7 148.7)">Y5</text>
<text x="208.1" y="148.7" transform="rotate(-90 208.1 148.7)">Y6</text>
<text x="210.5" y="148.7" transform="rotate(-90 210.5 148.7)">Y7</text>
<text x="67.6" y="160" transform="rotate(-90 67.6 160)">A</text>
<text x="70" y="160" transform="rotate(-90 70 160)">B</text>
<text x="72.4" y="160" transform="rotate(-90 72.4 160)">C</text>
<text x="77.2" y="160" transform="rotate(-90 77.2 160)">G1</text>
<text x="79.5" y="160" transform="rotate(-90 79.5 160)">~G2A</text>
<text x="81.9" y="160" transform="rotate(-90 81.9 160)">~G2B</text>
<text x="86.7" y="160.8" transform="rotate(-90 86.7 160.8)">GND</text>
<text x="191.5" y="160" transform="rotate(-90 191.5 160)">A</text>
<text x="193.8" y="160" transform="rotate(-90 193.8 160)">B</text>
<text x="196.2" y="160" transform="rotate(-90 196.2 160)">C</text>
<text x="201" y="160" transform="rotate(-90 201 160)">G1</text>
<text x="203.4" y="160" transform="rotate(-90 203.4 160)">~G2A</text>
<text x="205.7" y="160" transform="rotate(-90 205.7 160)">~G2B</text>
<text x="210.5" y="160.8" transform="rotate(-90 210.5 160.8)">GND</text>
<text x="66.8" y="167.2" transform="rotate(-90 66.8 167.2)">1</text>
<text x="69.1" y="167.2" transform="rotate(-90 69.1 167.2)">2</text>
<text x="71.5" y="167.2" transform="rotate(-90 71.5 167.2)">3</text>
<text x="76.3" y="167.2" transform="rotate(-90 76.3 167.2)">6</text>
<text x="78.7" y="167.2" transform="rotate(-90 78.7 167.2)">4</text>
<text x="81" y="167.2" transform="rotate(-90 81 167.2)">5</text>
<text x="85.6" y="167.2" transform="rotate(-90 85.6 167.2)">8</text>
<text x="190.6" y="167.2" transform="rotate(-90 190.6 167.2)">1</text>
<text x="193" y="167.2" transform="rotate(-90 193 167.2)">2</text>
<text x="195.3" y="167.2" transform="rotate(-90 195.3 167.2)">3</text>
<text x="200.1" y="167.2" transform="rotate(-90 200.1 167.2)">6</text>
<text x="202.5" y="167.2" transform="rotate(-90 202.5 167.2)">4</text>
<text x="204.9" y="167.2" transform="rotate(-90 204.9 167.2)">5</text>
<text x="209.4" y="167.2" transform="rotate(-90 209.4 167.2)">8</text>
</g>
</svg>
